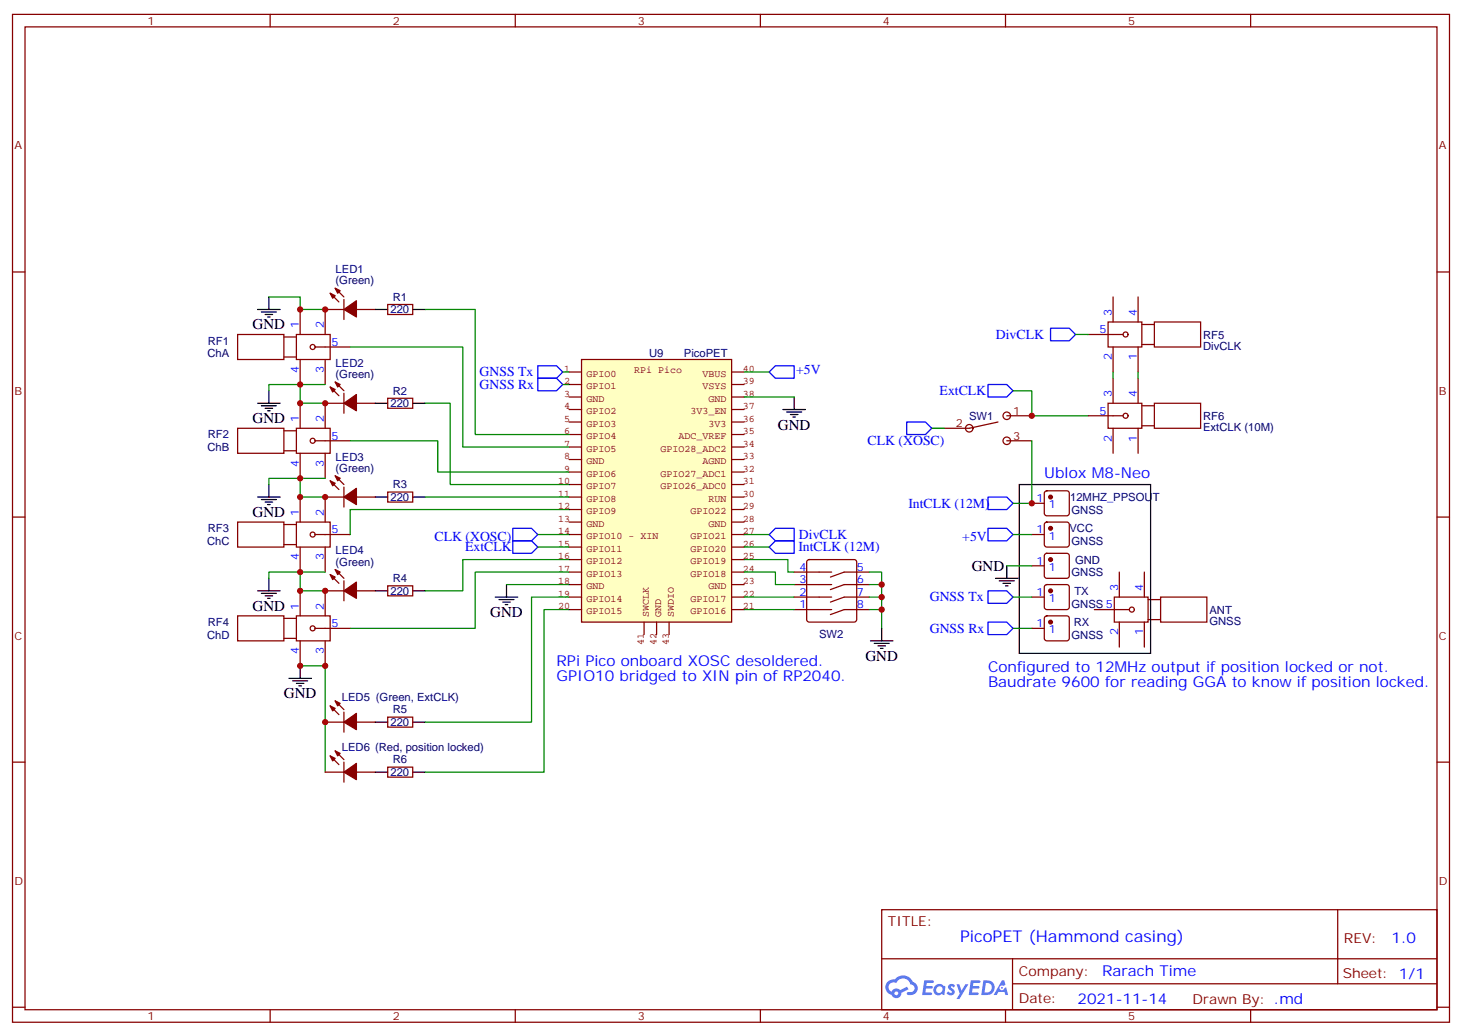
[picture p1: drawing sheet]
<svg xmlns="http://www.w3.org/2000/svg" width="412mm" height="292mm" viewBox="0 0 412 292" stroke-linecap="round" stroke-linejoin="round" font-family="sans-serif">
<g fill="none" stroke="#870000" stroke-width=".35">
<path d="M3.5 4.1h405.4v284.3h-405.4zM7.1 7.6h398.2v277.3h-398.2zM76.2 4.1v3.5M145.3 4.1v3.5M214.5 4.1v3.5M283.6 4.1v3.5M352.8 4.1v3.5M3.5 76.7h3.6M405.3 76.7h3.6M3.5 145.9h3.6M405.3 145.9h3.6M3.5 215h3.6"/>
<path d="M405.3 215h3.6M248.7 256.6h156.6v28.3h-156.6zM377.3 256.7v20.8M248.7 270.5h156.5M285.6 277.5h119.6M285.6 270.5v14.1M3.5 284.2h3.6M76.2 284.9v3.5M145.3 284.9v3.5M214.5 284.9v3.5M283.6 284.9v3.5M352.8 284.9v3.5"/>
<path d="M405.3 284.2h3.6"/>
</g>
<g fill="#5487ff">
<path d="M267.7 277.8a1.22 1.22 0 0 1 1.7 .3l-.4 .6a.47 .47 0 0 0-.3-.4 .47 .47 0 0 0-.5 .1v.2a1.23 1.23 0 0 1 .8 1.9 1.44 1.44 0 0 1-2-.3l.5-.5 .7 .4a.29 .29 0 0 0 .3-.2 .29 .29 0 0 0-.2-.4 1.04 1.04 0 0 1-.6-1.7z"/>
<path d="M260.7 276.6h2.4l.3 .2-.2 .5h-1.8l-.1 .9h1.5l.3 .3-.3 .4h-1.6l-.2 1.1 1.7 .1 .2 .3-.2 .3h-2.6z"/>
<path d="M273.8 276.6h2.4l.3 .2-.1 .5h-1.8l-.2 .9h1.6l.3 .3-.4 .4h-1.6l-.1 1.1 1.7 .1 .2 .3-.2 .3h-2.6z"/>
<path d="M282.6 276.6h.7l.3 1.2-.6 .3a.69 .69 0 0 0-1 .3 .69 .69 0 0 0 .4 1 .69 .69 0 0 0 .9-.6l.5-.3 .6 2.2h-.8l-.2-.9h-1.8l-.5 .9h-.8z"/>
<path d="M269.8 277.7h.8l.6 1.8 1.1-1.8h.9l-2.6 4.1h-.8l.9-1.5z"/>
<path d="M277.4 276.6l-.6 4.1h1.3a2.11 2.11 0 0 0 2.5-2.1 2.11 2.11 0 0 0-2.5-2zM278.1 277.3a1.39 1.39 0 0 1 1.7 1.4 1.39 1.39 0 0 1-1.8 1.3h-.3z"/>
<path d="M263.7 278.2a1.54 1.54 0 0 0-.1 2.1 1.54 1.54 0 0 0 2.2 .2l.6 .2 .3-2.3-.2-.2-.4-.1a1.49 1.49 0 0 0-2.4 .1zM264 279.2a.94 .94 0 0 1 1.8 0 .94 .94 0 0 1-1.8 0z"/>
<path d="M250.4 276.9a2.18 2.18 0 0 0 1.1 3.8 1.44 1.44 0 0 0 1.6 .9 1.44 1.44 0 0 0 1.2-1.5l2-1-.5-.7-1.9 .9a1.47 1.47 0 0 0-2.4 .5 1.39 1.39 0 0 1-.7-2 1.39 1.39 0 0 1 2-.4 2.12 2.12 0 0 1 2.2-1.3 2.12 2.12 0 0 1 1.9 1.6 1.14 1.14 0 0 1 1.1 1.5 1.14 1.14 0 0 1-1.7 .7 .43 .43 0 0 0-.5 .3 .43 .43 0 0 0 .4 .5 1.98 1.98 0 0 0 2.5-1.2 1.98 1.98 0 0 0-1.2-2.5 3.1 3.1 0 0 0-5.3-.7l-.9 .1zM252.3 280.2a.55 .55 0 0 1 1.1 0 .55 .55 0 0 1-1.1 0z"/>
<circle cx="282.6" cy="278.7" r=".26"/>
</g>
<path d="M164 101.4h42.4v74.1h-42.4z" fill="#ffffc2" stroke="#850000" stroke-width=".35"/>
<g fill="none" stroke="#850000" stroke-width=".35">
<path d="M160.5 105h3.5M160.5 108.5h3.5M160.5 112h3.5M160.5 119.1h3.5M160.5 115.5h3.5M206.4 105h3.5M206.4 108.5h3.5M206.4 112h3.5M206.4 119.1h3.5M206.4 115.5h3.5M160.5 136.7h3.5M160.5 133.2h3.5"/>
<path d="M160.5 129.6h3.5M160.5 126.1h3.5M160.5 122.6h3.5M206.4 136.7h3.5M206.4 133.2h3.5M206.4 129.6h3.5M206.4 126.1h3.5M206.4 122.6h3.5M160.5 140.2h3.5M160.5 143.8h3.5M160.5 147.3h3.5M160.5 150.8h3.5"/>
<path d="M160.5 154.3h3.5M160.5 157.9h3.5M206.4 140.2h3.5M206.4 143.8h3.5M206.4 147.3h3.5M206.4 150.8h3.5M206.4 154.3h3.5M206.4 157.9h3.5M160.5 161.4h3.5M160.5 164.9h3.5M160.5 168.5h3.5M160.5 172h3.5"/>
<path d="M181.7 175.5v3.5M185.2 175.5v3.5M188.7 175.5v3.5M206.4 161.4h3.5M206.4 164.9h3.5M206.4 168.5h3.5M206.4 172h3.5"/>
</g>
<g fill="none" stroke="#870000" stroke-width=".35">
<path d="M67 94.4h13.1v7h-13.1zM80.1 95.1h3.5M83.6 94.4h9.5v7h-9.5zM84.7 87.3v7.1M88.9 97.9h9.9M93.1 82.7l2.5 2.5M94.5 81.3l2.5 2.5M97 87.3h-5.3v7.1M97 84.5v5.6M100.5 87.3h5.3M109.4 85.9h7v2.8h-7zM306.9 94.4h9.9"/>
<path d="M312.6 90.8h9.5v7.1h-9.5zM314 83.8v7M314 97.9v7.1M321 83.8v7M321 97.9v7.1M322.1 97.2h3.5M322.1 91.5h3.5M325.6 90.8h13.1v7.1h-13.1zM80.1 100.7h3.5M84.7 101.4v7.1M84.7 113.8v7M91.7 101.4v7.1"/>
<path d="M93.1 109.2l2.5 2.5M94.5 107.8l2.5 2.4M97 113.8h-5.3v7M97 110.9v5.7M100.5 113.8h5.3M109.4 112.4h7v2.8h-7zM281.5 119.1l-8.1 1.7h-7.1M284 117.3h7M306.9 117.3h9.9M312.6 113.8h9.5v7h-9.5zM314 106.7v7.1M321 106.7v7.1"/>
<path d="M322.1 114.5h3.5M325.6 113.8h13.1v7h-13.1zM67 120.8h13.1v7.1h-13.1zM80.1 121.5h3.5M80.1 127.2h3.5M83.6 120.8h9.5v7.1h-9.5zM84.7 127.9v7M88.9 124.4h9.9M91.7 127.9v7M93.1 135.6l2.5 2.5M94.5 134.2l2.5 2.5M97 137.4v5.7"/>
<path d="M109.4 138.8h7v2.8h-7zM284 124.4h7M294.8 138.7l.5-.2h5.6l.5 .2 .2 .5v5.6l-.2 .5-.5 .2h-5.6l-.5-.2-.2-.5v-5.6zM314 120.8v7.1M321 120.8v7.1M322.1 120.1h3.5M67 147.3h13.1v7h-13.1zM80.1 148h3.5M80.1 153.6h3.5M83.6 147.3h9.5v7h-9.5zM84.7 140.2v7.1M84.7 154.3v7.1"/>
<path d="M88.9 150.8h9.9M91.7 154.3v7.1M97 140.2h-5.3v7.1M100.5 140.2h5.3M227.8 158.1l.4-.2h12.7l.5 .2 .3 .5v16.2l-.3 .5-.5 .2h-12.7l-.5-.2-.2-.5v-16.2zM291 150.8h3.6M291 142h3.6M291 159.6h3.6M294.8 147.5l.5-.2h5.6l.5 .2 .2 .5v5.6l-.2 .5-.5 .2h-5.6l-.5-.2-.2-.5v-5.6zM294.8 156.3l.5-.2h5.6l.5 .2 .2 .5v5.7l-.2 .5-.5 .2h-5.6l-.5-.3-.2-.4v-5.7zM67 173.7h13.1v7.1h-13.1zM80.1 174.4h3.5"/>
<path d="M83.6 173.7h9.5v7.1h-9.5zM84.7 166.7v7M88.9 177.3h9.9M93.1 162.1l2.5 2.5M94.5 160.7l2.5 2.5M97 166.7h-5.3v7M97 163.9v5.6M100.5 166.7h5.3M109.4 165.3h7v2.8h-7zM224 172h10.6M224 168.5h10.6M224 164.9h10.6"/>
<path d="M224 161.4h10.6M245.2 172h-7.1l-3.9 1.4M245.2 168.5h-7.1l-3.9 1.4M245.2 164.9h-7.1l-3.9 1.4M245.2 161.4h-7.1l-3.9 1.4M291 177.3h3.6M291 168.5h3.6M294.8 165.1l.5-.2h5.6l.5 .2 .2 .5v5.7l-.2 .5-.5 .2h-5.6l-.5-.3-.2-.4v-5.7zM294.8 173.9l.5-.2h5.6l.5 .2 .2 .5v5.7l-.2 .5-.5 .2h-5.6l-.5-.2-.2-.5v-5.7zM308.7 172h9.9M314.3 168.5h9.5v7h-9.5zM315.7 161.4v7.1"/>
<path d="M315.7 175.5v7.1M322.8 161.4v7.1M322.8 175.5v7.1M323.8 174.8h3.6M323.8 169.2h3.6M327.4 168.5h13v7h-13zM80.1 180.1h3.5M84.7 180.8v7.1M91.7 180.8v7.1M93.1 199.1l2.5 2.5M94.5 197.7l2.5 2.5M91.7 203.7h5.3"/>
<path d="M91.7 217.8h5.3M93.1 213.3l2.5 2.4M94.5 211.8l2.5 2.5M97 200.9v5.7M97 215v5.7M100.5 203.7h5.3M100.5 217.8h5.3M109.4 202.3h7v2.8h-7zM109.4 216.4h7v2.9h-7z"/>
<circle cx="88.2" cy="97.9" r=".71"/>
<circle cx="317.5" cy="94.4" r=".71"/>
<circle cx="284" cy="117.3" r="1.06"/>
<circle cx="317.5" cy="117.3" r=".71"/>
<circle cx="88.2" cy="124.4" r=".71"/>
<circle cx="273.4" cy="120.8" r="1.06"/>
<circle cx="284" cy="124.4" r="1.06"/>
<circle cx="88.2" cy="150.8" r=".71"/>
<circle cx="88.2" cy="177.3" r=".71"/>
<circle cx="319.3" cy="172" r=".71"/>
</g>
<g fill="#870000" stroke="#870000" stroke-width=".35">
<path d="M93.1 82.7l1.4 .7-.7 .7z"/>
<path d="M94.5 81.3l1.5 .7-.8 .7z"/>
<path d="M97 87.3l3.5-2.5v4.6z"/>
<path d="M93.1 109.2l1.4 .7-.7 .7z"/>
<path d="M94.5 107.8l1.5 .7-.8 .7z"/>
<path d="M97 113.8l3.5-2.5v4.6z"/>
<path d="M93.1 135.6l1.4 .7-.7 .8z"/>
<path d="M94.5 134.2l1.5 .7-.8 .7z"/>
<path d="M97 140.2l3.5-2.4v4.5z"/>
<path d="M93.1 162.1l1.4 .7-.7 .7z"/>
<path d="M94.5 160.7l1.5 .7-.8 .7z"/>
<path d="M97 166.7l3.5-2.5v4.6z"/>
<path d="M93.1 199.1l1.4 .7-.7 .8z"/>
<path d="M94.5 197.7l1.5 .7-.8 .7z"/>
<path d="M97 203.7l3.5-2.4v4.5z"/>
<path d="M93.1 213.3l1.4 .7-.7 .7z"/>
<path d="M94.5 211.8l1.5 .7-.8 .8z"/>
<path d="M97 217.8l3.5-2.4v4.6z"/>
<circle cx="296.3" cy="140.2" r=".53"/>
<circle cx="296.3" cy="149" r=".53"/>
<circle cx="296.3" cy="157.9" r=".53"/>
<circle cx="296.3" cy="166.7" r=".53"/>
<circle cx="296.3" cy="175.5" r=".53"/>
</g>
<g fill="none" stroke="#008700" stroke-width=".35">
<path d="M75.8 83.8h8.9v3.5h7M98.8 97.9h31.7v28.2h30M119.9 87.3h14.2v35.3h26.4M303.4 94.4h3.5M84.7 108.5h-8.9v1.7M91.7 108.5h-7v5.3h7M119.9 113.8h7.1v22.9h33.5M158.7 105h1.8M158.7 108.5h1.8M209.9 105h7.1M209.9 112h14.1M285.8 110.2h5.2v7.1h15.9"/>
<path d="M314 105v1.7M321 105v1.7M84.7 134.9h-8.9v1.8M91.7 134.9h-7v5.3h7M98.8 124.4h24.7v8.8h37M262.8 120.8h3.5M291 124.4v17.6h-5.2M119.9 140.2h40.6M151.7 150.8h8.8M151.7 154.3h8.8M160.5 143.8h-61.7v7M160.5 157.9h-30v8.8h-10.6"/>
<path d="M209.9 157.9h12.3v3.5h1.8M209.9 150.8h7.1M209.9 154.3h7.1M284 159.6h7M285.8 150.8h5.2M84.7 161.4h-8.9v1.8M91.7 161.4h-7v5.3h7M142.9 164.9h17.6M160.5 161.4h-26.4v15.9h-35.3M160.5 172h-7v45.8h-33.6M160.5 168.5h-10.6v35.2h-30M209.9 161.4h8.8v3.5h5.3"/>
<path d="M209.9 168.5h14.1M209.9 172h14.1M245.2 161.4h3.5v15.9M245.2 168.5h3.5M245.2 164.9h3.5M245.2 172h3.5M285.8 177.3h5.2M285.8 168.5h5.2M84.7 187.9h7v29.9"/>
</g>
<g fill="none" stroke="#000" stroke-width=".35">
<path d="M72.7 87.3h6.3M73.7 88h4.3M74.8 88.7h2.1M75.5 89.4h.7M75.8 83.8v3.5M105.8 87.3h3.6M116.4 87.3h3.5M72.7 113.8h6.3M73.7 114.5h4.3M74.8 115.2h2.1M75.5 115.9h.7M75.8 110.2v3.6"/>
<path d="M105.8 113.8h3.6M116.4 113.8h3.5M220.8 115.5h6.4M221.9 116.2h4.2M223 116.9h2.1M223.7 117.7h.7M224 112v3.5M75.8 136.7v3.5M287.5 136.7h37.1v47.6h-37.1zM72.7 140.2h6.3M73.7 140.9h4.3M74.8 141.6h2.1"/>
<path d="M75.5 142.3h.7M105.8 140.2h3.6M116.4 140.2h3.5M284 159.6v3.6M72.7 166.7h6.3M73.7 167.4h4.3M74.8 168.1h2.1M75.5 168.8h.7M75.8 163.2v3.5M105.8 166.7h3.6M116.4 166.7h3.5M139.7 168.5h6.3"/>
<path d="M140.8 169.2h4.2M141.8 169.9h2.1M142.5 170.6h.7M142.9 164.9v3.6M248.7 177.3v3.5M280.8 163.2h6.4M281.9 163.9h4.2M282.9 164.6h2.1M283.6 165.3h.7M81.5 191.4h6.3M82.5 192.1h4.3M83.6 192.8h2.1"/>
<path d="M84.3 193.5h.7M84.7 187.9v3.5M245.5 180.8h6.4M246.6 181.5h4.2M247.6 182.2h2.2M248.4 182.9h.7M105.8 203.7h3.6M105.8 217.8h3.6M116.4 203.7h3.5M116.4 217.8h3.5"/>
</g>
<g fill="none" stroke="#00f" stroke-width=".35">
<path d="M296.3 92.6h5.3l1.8 1.8-1.8 1.7h-5.3zM151.7 103.2h5.3l1.7 1.8-1.7 1.7h-5.3zM151.7 106.7h5.3l1.7 1.8-1.7 1.7h-5.3zM217 105l1.7-1.8h5.3v3.5h-5.3zM255.8 119.1h5.3l1.7 1.7-1.7 1.8h-5.3zM278.7 108.5h5.3l1.8 1.7-1.8 1.8h-5.3zM144.6 149h5.3l1.8 1.8-1.8 1.8h-5.3zM144.6 152.6h5.3l1.8 1.7-1.8 1.8h-5.3zM217 150.8l1.7-1.8h5.3v3.6h-5.3zM217 154.3l1.7-1.7h5.3v3.5h-5.3zM278.7 149h5.3l1.8 1.8-1.8 1.8h-5.3zM278.7 140.2h5.3l1.8 1.8-1.8 1.8h-5.3z"/>
<path d="M278.7 175.5h5.3l1.8 1.8-1.8 1.7h-5.3zM278.7 166.7h5.3l1.8 1.8-1.8 1.7h-5.3z"/>
</g>
<g fill="#c00">
<circle cx="84.7" cy="108.5" r=".88"/>
<circle cx="84.7" cy="134.9" r=".88"/>
<circle cx="91.7" cy="140.2" r=".88"/>
<circle cx="84.7" cy="140.2" r=".88"/>
<circle cx="84.7" cy="161.4" r=".88"/>
<circle cx="91.7" cy="166.7" r=".88"/>
<circle cx="84.7" cy="166.7" r=".88"/>
<circle cx="91.7" cy="87.3" r=".88"/>
<circle cx="91.7" cy="113.8" r=".88"/>
<circle cx="84.7" cy="113.8" r=".88"/>
<circle cx="84.7" cy="187.9" r=".88"/>
<circle cx="84.7" cy="87.3" r=".88"/>
<circle cx="91.7" cy="187.9" r=".88"/>
<circle cx="91.7" cy="203.7" r=".88"/>
<circle cx="248.7" cy="164.9" r=".88"/>
<circle cx="248.7" cy="168.5" r=".88"/>
<circle cx="248.7" cy="172" r=".88"/>
<circle cx="291" cy="142" r=".88"/>
<circle cx="291" cy="117.3" r=".88"/>
</g>
<text font-size="4.6" fill="#00f" x="270.8" y="265.7">PicoPET (Hammond casing)</text>
<g font-size="4.2">
<text x="71.3" y="93">GND</text>
<text x="71.3" y="119.4">GND</text>
<text x="219.4" y="121.2">GND</text>
<text x="71.3" y="145.9">GND</text>
<text x="274.1" y="161.1">GND</text>
<text x="71.3" y="172.3">GND</text>
<text x="138.3" y="174.1">GND</text>
<text x="244.1" y="186.4">GND</text>
<text x="80.1" y="197">GND</text>
</g>
<g font-size="4.2" fill="#00f">
<text x="294.6" y="134.9">Ublox M8-Neo</text>
<text x="157" y="187.9">RPi Pico onboard XOSC desoldered.</text>
<text x="278.7" y="189.6">Configured to 12MHz output if position locked or not.</text>
<text x="157" y="192.1">GPIO10 bridged to XIN pin of RP2040.</text>
<text x="278.7" y="193.9">Baudrate 9600 for reading GGA to know if position locked.</text>
<text x="392.5" y="265.9">1.0</text>
<text x="310.9" y="275.5">Rarach Time</text>
<text x="304" y="283.3">2021-11-14</text>
</g>
<g font-size="3.9" fill="#00f">
<text x="280.9" y="95.6">DivCLK</text>
<text x="135.3" y="106.1">GNSS Tx</text>
<text x="224.5" y="105.5">+5V</text>
<text x="135.3" y="109.7">GNSS Rx</text>
<text x="265" y="111.5">ExtCLK</text>
<text x="244.7" y="125.6">CLK (XOSC)</text>
<text x="256.2" y="143.2">IntCLK (12M)</text>
<text x="122.6" y="152.6">CLK (XOSC)</text>
<text x="131.2" y="155.5">ExtCLK</text>
<text x="225.2" y="155.5">IntCLK (12M)</text>
<text x="225.4" y="152">DivCLK</text>
<text x="271.4" y="152.6">+5V</text>
<text x="262.3" y="169.6">GNSS Tx</text>
<text x="262.3" y="178.4">GNSS Rx</text>
</g>
<g font-size="3.9" fill="#800">
<text x="250.5" y="261.2">TITLE:</text>
<text x="379.1" y="265.9">REV:</text>
<text x="287.4" y="275.4">Company:</text>
<text x="378.7" y="276">Sheet: 1/1</text>
<text x="287.4" y="283.1">Date:</text>
<text x="336.4" y="283.2">Drawn By: .md</text>
</g>
<g font-size="3.2" fill="#800">
<text x="41.6" y="7.1">1</text>
<text x="110.8" y="7.1">2</text>
<text x="179.9" y="7.1">3</text>
<text x="249.1" y="7.1">4</text>
<text x="318.2" y="7.1">5</text>
<text x="4.1" y="42.2">A</text>
<text x="405.9" y="42.2">A</text>
<text x="4.1" y="111.3">B</text>
<text x="405.9" y="111.3">B</text>
<text x="285.8" y="116.9">1</text>
<text x="269.6" y="120.5">2</text>
<text x="285.8" y="124">3</text>
<text x="4.1" y="180.4">C</text>
<text x="405.9" y="180.4">C</text>
<text x="4.1" y="249.6">D</text>
<text x="405.9" y="249.6">D</text>
<text x="41.6" y="287.9">1</text>
<text x="110.8" y="287.9">2</text>
<text x="179.9" y="287.9">3</text>
<text x="249.1" y="287.9">4</text>
<text x="318.2" y="287.9">5</text>
</g>
<g font-size="3.2" fill="#000080">
<text x="94.7" y="77.1">LED1</text>
<text x="94.7" y="80.3">(Green)</text>
<text x="110.1" y="88.4">220</text>
<text x="110.8" y="84.8">R1</text>
<text x="339.4" y="95.5">RF5</text>
<text x="58.5" y="100.8">ChA</text>
<text x="58.6" y="97.2">RF1</text>
<text x="183.1" y="100.7">U9</text>
<text x="192.9" y="100.7">PicoPET</text>
<text x="339.4" y="98.6">DivCLK</text>
<text x="94.7" y="106.7">(Green)</text>
<text x="94.7" y="103.5">LED2</text>
<text x="110.8" y="111.3">R2</text>
<text x="110.1" y="114.8">220</text>
<text x="273.4" y="118.5">SW1</text>
<text x="339.4" y="118.5">RF6</text>
<text x="58.6" y="123.7">RF2</text>
<text x="339.4" y="121.5">ExtCLK (10M)</text>
<text x="58.5" y="127.2">ChB</text>
<text x="94.7" y="130">LED3</text>
<text x="94.7" y="133.2">(Green)</text>
<text x="110.8" y="137.8">R3</text>
<text x="110.1" y="141.3">220</text>
<text x="301.9" y="141.4">12MHZ_PPSOUT</text>
<text x="302.2" y="144.9">GNSS</text>
<text x="58.4" y="153.7">ChC</text>
<text x="58.6" y="150.1">RF3</text>
<text x="301.7" y="150.2">VCC</text>
<text x="302.2" y="153.8">GNSS</text>
<text x="94.7" y="159.6">(Green)</text>
<text x="94.7" y="156.4">LED4</text>
<text x="303.3" y="159">GND</text>
<text x="110.1" y="167.7">220</text>
<text x="110.8" y="164.2">R4</text>
<text x="302.2" y="162.6">GNSS</text>
<text x="303" y="167.9">TX</text>
<text x="302.2" y="171.4">GNSS 5</text>
<text x="341.1" y="173.2">ANT</text>
<text x="58.6" y="176.6">RF4</text>
<text x="302.9" y="176.7">RX</text>
<text x="341.1" y="176.2">GNSS</text>
<text x="58.4" y="180.1">ChD</text>
<text x="231" y="180.1">SW2</text>
<text x="302.2" y="180.2">GNSS</text>
<text x="96.4" y="197.7">LED5 (Green, ExtCLK)</text>
<text x="110.8" y="201.3">R5</text>
<text x="110.1" y="204.8">220</text>
<text x="96.4" y="211.8">LED6 (Red, position locked)</text>
<text x="110.8" y="215.4">R6</text>
<text x="110.1" y="218.9">220</text>
</g>
<g font-size="3.2" fill="#00f">
<text x="313.6" y="89.1" transform="rotate(-90 313.6 89.1)">3</text>
<text x="320.7" y="89.1" transform="rotate(-90 320.7 89.1)">4</text>
<text x="84.3" y="92.6" transform="rotate(-90 84.3 92.6)">1</text>
<text x="91.4" y="92.6" transform="rotate(-90 91.4 92.6)">2</text>
<text x="310.2" y="94">5</text>
<text x="93.5" y="97.5">5</text>
<text x="313.6" y="101.7" transform="rotate(-90 313.6 101.7)">2</text>
<text x="320.7" y="101.7" transform="rotate(-90 320.7 101.7)">1</text>
<text x="84.3" y="105.2" transform="rotate(-90 84.3 105.2)">4</text>
<text x="91.4" y="105.2" transform="rotate(-90 91.4 105.2)">3</text>
<text x="313.6" y="112" transform="rotate(-90 313.6 112)">3</text>
<text x="320.7" y="112" transform="rotate(-90 320.7 112)">4</text>
<text x="84.3" y="119.1" transform="rotate(-90 84.3 119.1)">1</text>
<text x="91.4" y="119.1" transform="rotate(-90 91.4 119.1)">2</text>
<text x="310.2" y="116.9">5</text>
<text x="93.5" y="124">5</text>
<text x="313.6" y="124.6" transform="rotate(-90 313.6 124.6)">2</text>
<text x="320.7" y="124.6" transform="rotate(-90 320.7 124.6)">1</text>
<text x="84.3" y="131.7" transform="rotate(-90 84.3 131.7)">4</text>
<text x="91.4" y="131.7" transform="rotate(-90 91.4 131.7)">3</text>
<text x="292.4" y="141.6">1</text>
<text x="295.9" y="143.4">1</text>
<text x="84.3" y="145.5" transform="rotate(-90 84.3 145.5)">1</text>
<text x="91.4" y="145.5" transform="rotate(-90 91.4 145.5)">2</text>
<text x="93.5" y="150.5">5</text>
<text x="292.4" y="150.5">1</text>
<text x="295.9" y="152.2">1</text>
<text x="84.3" y="158.1" transform="rotate(-90 84.3 158.1)">4</text>
<text x="91.4" y="158.1" transform="rotate(-90 91.4 158.1)">3</text>
<text x="225.5" y="161">4</text>
<text x="241.7" y="161">5</text>
<text x="292.4" y="159.3">1</text>
<text x="295.9" y="161">1</text>
<text x="225.5" y="164.6">3</text>
<text x="241.7" y="164.6">6</text>
<text x="315.4" y="166.7" transform="rotate(-90 315.4 166.7)">3</text>
<text x="322.4" y="166.7" transform="rotate(-90 322.4 166.7)">4</text>
<text x="84.3" y="172" transform="rotate(-90 84.3 172)">1</text>
<text x="91.4" y="172" transform="rotate(-90 91.4 172)">2</text>
<text x="225.5" y="168.1">2</text>
<text x="225.5" y="171.6">1</text>
<text x="241.7" y="168.1">7</text>
<text x="241.7" y="171.6">8</text>
<text x="292.4" y="168.1">1</text>
<text x="295.9" y="169.9">1</text>
<text x="93.5" y="176.9">5</text>
<text x="292.4" y="176.9">1</text>
<text x="295.9" y="178.7">1</text>
<text x="315.4" y="179.3" transform="rotate(-90 315.4 179.3)">2</text>
<text x="322.4" y="179.3" transform="rotate(-90 322.4 179.3)">1</text>
<text x="84.3" y="184.6" transform="rotate(-90 84.3 184.6)">4</text>
<text x="91.4" y="184.6" transform="rotate(-90 91.4 184.6)">3</text>
</g>
<g font-size="2.8" fill="#840000">
<text x="159.2" y="104.9">1</text>
<text x="165.5" y="106.3">GPIO0</text>
<text x="178.9" y="105.3">RPi Pico</text>
<text x="198.2" y="106.3">VBUS</text>
<text x="209.5" y="104.9">40</text>
<text x="159.2" y="108.4">2</text>
<text x="159.2" y="112">3</text>
<text x="165.5" y="109.8">GPIO1</text>
<text x="165.5" y="113.3">GND</text>
<text x="198.2" y="109.8">VSYS</text>
<text x="199.9" y="113.3">GND</text>
<text x="209.5" y="112">38</text>
<text x="209.5" y="108.4">39</text>
<text x="159.2" y="115.5">4</text>
<text x="159.2" y="119">5</text>
<text x="165.5" y="116.9">GPIO2</text>
<text x="194.8" y="116.9">3V3_EN</text>
<text x="209.5" y="119">36</text>
<text x="209.5" y="115.5">37</text>
<text x="159.2" y="122.6">6</text>
<text x="165.5" y="120.4">GPIO3</text>
<text x="165.5" y="123.9">GPIO4</text>
<text x="191.4" y="123.9">ADC_VREF</text>
<text x="199.9" y="120.4">3V3</text>
<text x="209.5" y="122.6">35</text>
<text x="159.2" y="126.1">7</text>
<text x="159.2" y="129.6">8</text>
<text x="165.5" y="127.4">GPIO5</text>
<text x="165.5" y="131">GND</text>
<text x="186.3" y="127.4">GPIO28_ADC2</text>
<text x="198.2" y="131">AGND</text>
<text x="209.5" y="129.6">33</text>
<text x="209.5" y="126.1">34</text>
<text x="157.5" y="136.7">10</text>
<text x="159.2" y="133.1">9</text>
<text x="165.5" y="134.5">GPIO6</text>
<text x="186.3" y="134.5">GPIO27_ADC1</text>
<text x="209.5" y="136.7">31</text>
<text x="209.5" y="133.1">32</text>
<text x="157.5" y="140.2">11</text>
<text x="157.5" y="143.7">12</text>
<text x="165.5" y="138">GPIO7</text>
<text x="165.5" y="141.6">GPIO8</text>
<text x="186.3" y="138">GPIO26_ADC0</text>
<text x="199.9" y="141.6">RUN</text>
<text x="209.5" y="143.7">29</text>
<text x="209.5" y="140.2">30</text>
<text x="157.5" y="147.2">13</text>
<text x="165.5" y="145.1">GPIO9</text>
<text x="165.5" y="148.6">GND</text>
<text x="194.8" y="145.1">GPIO22</text>
<text x="199.9" y="148.6">GND</text>
<text x="209.5" y="147.2">28</text>
<text x="157.5" y="150.8">14</text>
<text x="157.5" y="154.3">15</text>
<text x="165.5" y="152.1">GPIO10 - XIN</text>
<text x="165.5" y="155.7">GPIO11</text>
<text x="194.8" y="155.7">GPIO20</text>
<text x="194.8" y="152.1">GPIO21</text>
<text x="209.5" y="154.3">26</text>
<text x="209.5" y="150.8">27</text>
<text x="157.5" y="157.8">16</text>
<text x="157.5" y="161.4">17</text>
<text x="165.5" y="159.2">GPIO12</text>
<text x="194.8" y="159.2">GPIO19</text>
<text x="209.5" y="161.4">24</text>
<text x="209.5" y="157.8">25</text>
<text x="157.5" y="164.9">18</text>
<text x="165.5" y="162.7">GPIO13</text>
<text x="165.5" y="166.2">GND</text>
<text x="194.8" y="162.7">GPIO18</text>
<text x="199.9" y="166.2">GND</text>
<text x="209.5" y="164.9">23</text>
<text x="157.5" y="168.4">19</text>
<text x="157.5" y="171.9">20</text>
<text x="165.5" y="169.8">GPIO14</text>
<text x="165.5" y="173.3">GPIO15</text>
<text x="194.8" y="173.3">GPIO16</text>
<text x="194.8" y="169.8">GPIO17</text>
<text x="209.5" y="171.9">21</text>
<text x="209.5" y="168.4">22</text>
<text x="183" y="174.1" transform="rotate(-90 183 174.1)">SWCLK</text>
<text x="186.5" y="174.1" transform="rotate(-90 186.5 174.1)">GND</text>
<text x="190.1" y="174.1" transform="rotate(-90 190.1 174.1)">SWDIO</text>
<text x="181.6" y="182.1" transform="rotate(-90 181.6 182.1)">41</text>
<text x="185.2" y="182.1" transform="rotate(-90 185.2 182.1)">42</text>
<text x="188.7" y="182.1" transform="rotate(-90 188.7 182.1)">43</text>
</g>
</svg>
